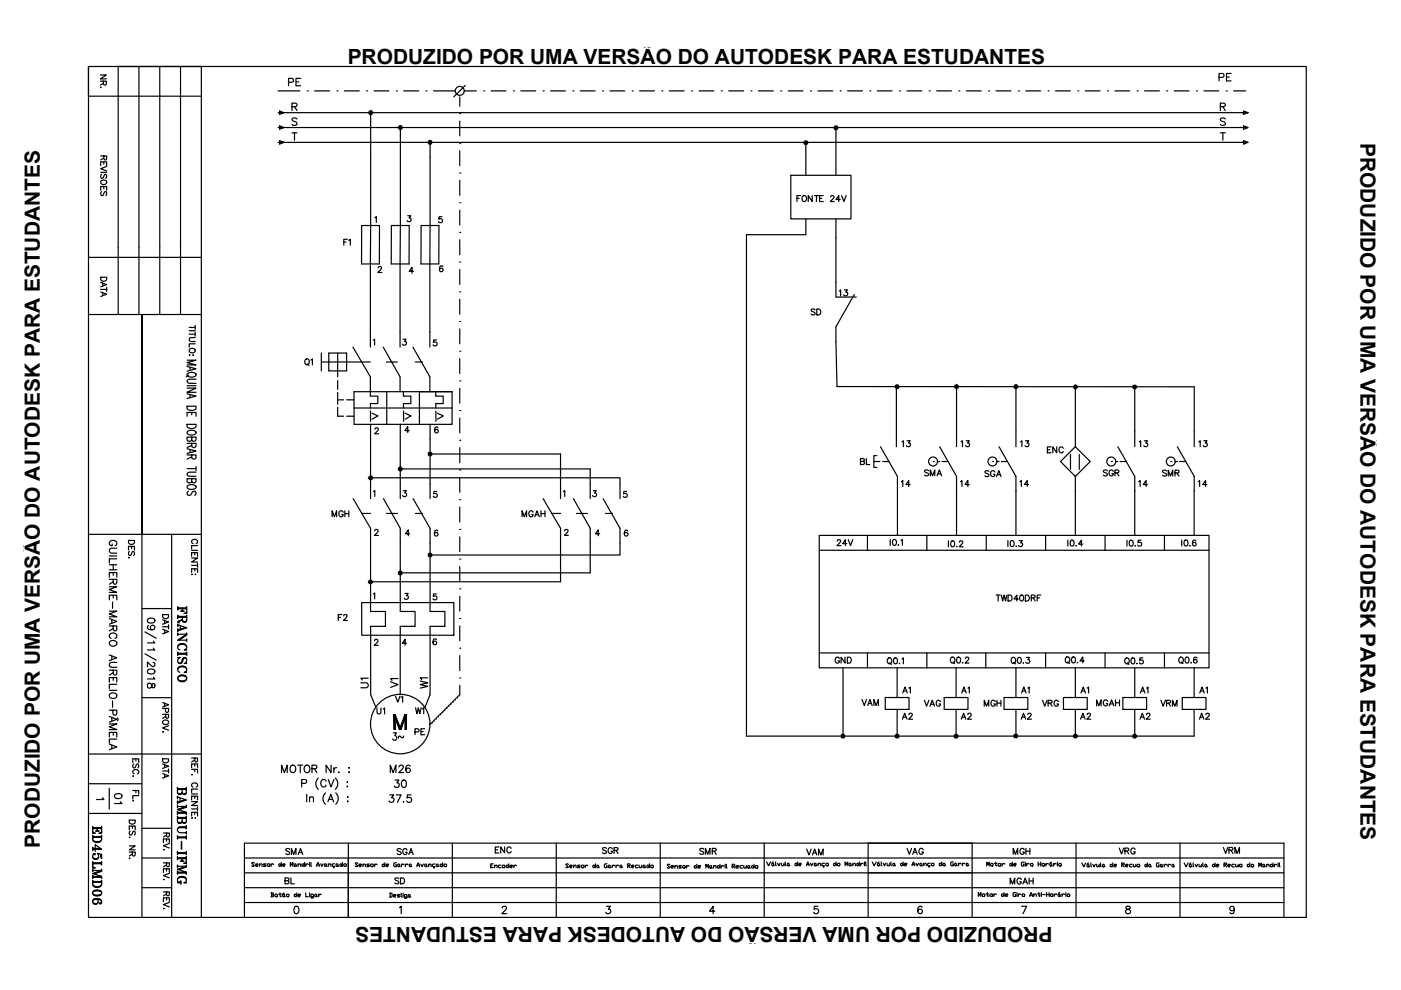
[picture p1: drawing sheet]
<svg xmlns="http://www.w3.org/2000/svg" width="297mm" height="210mm" viewBox="0 0 297 210" stroke-linecap="round" stroke-linejoin="round" font-family="sans-serif">
<!-- layer: 2 -->
<g fill="none" stroke="#000" stroke-width=".25">
<path d="M59 30.2h205.6M59 27h205.6M59 23.9h205.6M59.3 29.8l.9 .4-.9 .4zM59.3 26.7l.9 .3-.9 .4zM59.3 23.5l.9 .4-.9 .4zM78.6 23.9l-.1 49.7M84.9 27l-.1 46.6M91.2 30.2l-.1 43.4M167.7 37.2h12.7v9.2h-12.7zM170.9 30.2v7M177.2 27v10.2"/>
<path d="M263.7 29.8l.9 .4-.9 .4zM263.7 26.7l.9 .3-.9 .4zM263.7 23.5l.9 .4-.9 .4zM76.7 47.8h3.8l-.1 8.2h-3.7zM83 47.8h3.8l-.1 8.2h-3.8zM89.3 47.8h3.8l-.1 8.2h-3.7zM170.9 46.4v3.4h-12.6v106.3h94.9v-5.7M177.2 46.4v13.4M68.1 74.9v1.9h10.4M69.7 74.9h3.8v3.7h-3.8zM71.6 74.9v5M74.8 73.6l3.7 6.3v4.1h1.6v1.6h-1.6"/>
<path d="M81.3 73.6l3.5 6.3v3.1M81.9 76.8h2.3M87.5 73.6l3.6 6.3v3.1M88 76.8h1.3M89.3 76.8h.1M181.1 62.4l-3.9 6.9 .3 12.7h75.7v9.6M71.6 84.8h1.3M71.6 80.7v1.9M71.6 83.2v2.5M71.6 86.3v1.9h1.3M73.5 84.8h1.6M73.5 88.2h1.6"/>
<path d="M75.1 83h20.7v7h-20.7zM75.1 86.5h20.7M78.5 85.6v.9M78.5 87.1l.1 2.2M78.6 90v15.7M78.9 87.6l1.2 .6-1.2 .7M82 83v7M84.9 90v15.7M84.9 99.4h40.2v6.3M85.5 83v1h1.6v1.6h-1.6l.1 .9M85.6 87.1v2.2M85.9 87.6l1.2 .6-1.2 .7"/>
<path d="M91.2 90v15.7M91.2 96.3h27.6v9.4M92.4 83v1h1.6v1.6h-1.6v.9M92.4 87.1v2.2M92.7 87.6l1.3 .6-1.3 .7M95.8 83h-6.9v7M186.7 94.7l3.6 6.3v12.5M187.2 97.9h1.3M190.1 82v9.6M199.2 94.7l3.6 6.3M202.8 82v9.6M211.8 94.7l3.6 6.3"/>
<path d="M215.4 82v9.6M224.8 97.9l3.2-3.2 3.1 3.2-3.1 3.1zM227 96.3v3.2M228 82v12.7M228.8 96.4v3.1M237 94.7l3.6 6.3M240.6 82v9.6M249.6 94.7l3.6 6.3M74.9 105.7l3.7 6.3v17.6h3.1v3.2h-3.1v14.5l1.1 2.7M76.7 108.9h1.9M78.6 101.3h52.9v1.3M81.3 105.7l3.6 6.3v17.6h3.1v3.2h-3.1v14.4"/>
<path d="M81.9 108.9h2.4M87.6 105.7l3.6 6.3v17.6h3.1v3.2h-3.1v14.5l-1.1 2.7M88.1 108.9h1.3M89.4 108.9h.1M115.2 105.7l3.6 6.3v11.3h-40.2M117 108.9h1.8M121.6 105.7l3.5 6.3v9.5h-40.2M122.2 108.9h2.3M127.9 105.7l3.6 6.3v5.7h-40.3M128.4 108.9h1.3M129.7 108.9h.1M173.7 113.5h82.6v28.1h-82.6z"/>
<path d="M173.7 116.7h82.6M183.9 113.5v3.2M196.5 113.5v3.2M202.8 104.1v9.4M209.1 113.5v3.2M215.4 104.1v9.4M221.7 113.5v3.2M228 101v12.5M234.3 113.5v3.2M240.6 104.1v9.4M246.9 113.5v3.2M253.2 104.1v9.4"/>
<path d="M76.7 127.8h19.5v6.9h-19.5zM173.7 138.4h82.6M183.9 138.4v3.2M196.5 138.4v3.2M209 138.4v3.2M221.7 138.4v3.2M234.3 138.4v3.2M246.9 138.4v3.2M178.7 141.6v14.5M187.7 147.9h5v2.5h-5M190.2 141.6v6.3M190.2 150.4v5.7"/>
<path d="M200.2 147.9h5v2.5h-5M202.7 141.6v6.3M202.7 150.4v5.7M212.9 147.9h5v2.5h-5M215.4 141.6v6.3M215.4 150.4v5.7M225.5 147.9h5v2.5h-5M228 141.6v6.3M228 150.4v5.7M238.1 147.9h5v2.5h-5M240.6 141.6v6.3M240.6 150.4v5.7"/>
<path d="M250.7 147.9h5v2.5h-5M253.2 141.6v6.3M184.1 178.8h22M53.9 183l-.4-.1-.1 .1 .5 .6-.1 .1-.4-.1M54.2 183.4h.4l.1-.1-.1-.2-.4 .2v.3l.4 .1M55 183.4l.4-.3 .2 .6M55 183.1v.6M56.4 183.1h-.4l-.2 .2 .6 .3-.6 .1M56.6 183.3l.5-.2 .1 .5-.4 .1zM57.5 189.3h.4l.1 .2-.1 .2M57.5 183.1v.6M57.6 189.7h.3l.1 .3-.5 .1"/>
<path d="M57.6 189.3v.8M58 183.3l-.3-.2-.2 .3M64.8 189.3v.8h.6M65.6 189.3v.2M65.6 189.6v.5M66.5 190.1l-.6-.1 .2-.4 .4 .1v.6l-.2 .1-.4-.1M66.9 189.6l.2 .1-.1 .4-.3-.1zM67.1 183.7l.3-.8 .3 .8M67.1 183.4h.6M67.1 190l.2 .1M67.6 189.6v.5M68 183.1l.2 .6 .3-.6"/>
<path d="M68.1 189.7l-.3-.1-.2 .3M68.8 183.3l.1-.2 .3 .2-.1 .4-.3-.1zM69.2 183.6l.1 .1M69.6 183.4l.4-.3 .2 .6M69.6 183.1v.6M70.7 183.7l.1 .1-.1 .2M71 183.1l-.6 .2 .2 .4h.4M71.2 183.3l.2-.2 .3 .2-.2 .4-.3-.1zM71.7 183.6l.1 .1M72.2 183.1l.4 .3-.3 .3-.2-.1zM72.6 182.9v.8M72.9 183.3l.4-.2 .1 .5-.4 .1z"/>
<path d="M75.9 183.1l-.5-.2-.1 .2 .6 .5-.2 .1-.4-.1M76.1 183.5h.4l.2-.2-.2-.1-.4 .1v.3l.4 .1M76.9 183.5l.5-.3 .1 .5M76.9 183.2v.5M78.3 183.2l-.5 .1 .5 .3-.5 .1M78.7 183.2l.4 .1-.1 .4-.4-.1zM79.4 183.2v.5M79.9 183.3l-.2-.1-.3 .3M81 183.3l.3-.1 .3 .3-.4 .2zM86.3 190.2l-.6-.1 .2-.4 .4 .1v.5l-.1 .2-.5-.2M90 183.3l.3-.1 .2 .4-.3 .1zM90.5 183.6l.1 .1"/>
<path d="M90.9 183.5l.4-.3 .1 .5M90.9 183.2v.5M92 183.7l.1 .2-.1 .1M92.2 183.2l-.5 .1 .1 .4h.4M92.5 183.3l.3-.1 .1 .4-.3 .1zM92.9 183.6l.1 .1M93.3 183.3l.3-.1 .3 .3-.4 .2zM93.9 182.9v.8M94.1 183.3l.4-.1 .2 .4-.4 .1zM104 183.6h.3M104.6 183.2h-.6v.8h.6M104.9 183.7l.4-.3 .1 .6"/>
<path d="M104.9 183.4v.6M106.2 183.4l-.5 .2 .1 .4h.4M106.6 183.4l.4 .2-.1 .4-.4-.2zM107.3 183.6l.3-.2 .3 .3-.5 .3zM107.9 183.2v.8M108.1 183.7h.4l.2-.1-.2-.2-.4 .2 .2 .4h.2M109 183.4v.6M109.5 183.6l-.3-.2-.2 .3M120.5 183.3l-.1-.1-.4 .1 .5 .5-.1 .2-.4-.2M120.8 183.7h.4l.1-.1-.1-.2-.4 .2 .1 .4h.3M121.6 183.7l.4-.3 .1 .6M121.6 183.4v.6"/>
<path d="M123 183.4l-.6 .2 .6 .2-.6 .2M123.2 183.6l.5-.2 .1 .4-.4 .2zM124.1 183.4v.6M124.6 183.6l-.3-.2-.2 .3M125.7 183.6l.3-.2 .2 .3-.4 .3zM126.2 183.2v.8M126.6 183.4l.3 .2-.1 .4-.3-.2zM126.9 183.8l.2 .2M128.7 183.2l-.5 .1v.5l.5 .2v-.4h-.1M129.1 183.4l.3 .2-.2 .4-.2-.2zM129.4 183.8l.1 .2M129.8 183.4v.6"/>
<path d="M130.3 183.6l-.2-.2-.3 .3M130.6 183.4v.6M131.2 183.6l-.3-.2-.3 .3M131.4 183.6l.3-.2 .1 .4-.2 .2zM131.8 183.8l.2 .2M133.1 183.6h.4l.1-.3-.5-.1v.8M133.2 183.6l.4 .4M133.9 183.7h.4l.1-.1-.1-.2-.4 .2v.2l.4 .2M135.3 183.4l-.6 .2 .1 .4h.5M135.5 183.4l.2 .6 .4-.3M136.1 183.4v.6M136.5 183.4l.2 .2-.1 .4-.3-.2z"/>
<path d="M136.7 183.8l.2 .2M137.2 183.6l.2-.2 .3 .3-.4 .3zM137.7 183.2v.8M138 183.6l.4-.2 .1 .4-.4 .2zM142 183.4l-.1-.2-.4 .2 .5 .5-.1 .2-.4-.2M142.3 183.8h.4l.1-.1-.1-.2-.4 .2v.2l.4 .2M143.1 183.8l.4-.3 .1 .6M143.1 183.5v.6M144.5 183.5l-.6 .2 .6 .2-.6 .2M144.7 183.7l.4-.2 .2 .4-.4 .2zM145.5 183.5v.6M146.1 183.7l-.3-.2-.3 .3"/>
<path d="M147.2 183.7l.3-.2 .2 .3-.4 .3zM147.7 183.2v.9M148 183.8h.4l.2-.1-.2-.2-.4 .2 .1 .4h.3M149.6 184.1v-.9l.3 .6 .3-.6v.9M150.6 183.5l.3 .2-.2 .4-.2-.2zM150.9 183.9l.1 .2M151.3 183.8l.4-.3 .1 .6M151.3 183.5v.6M152.1 183.7l.3-.2 .3 .3-.5 .3zM152.7 183.2v.9M152.9 183.5v.6M153.7 183.5v.6"/>
<path d="M154 183.2v.7l.2 .2M155.2 183.7h.4l.2-.3-.6-.2v.9M155.4 183.7l.4 .4M156.1 183.8h.4l.1-.1-.1-.2-.4 .2v.2l.4 .2M157.4 183.5l-.5 .2 .1 .4h.4M157.7 183.5l.1 .6 .4-.3M158.2 183.5v.6M158.5 183.7l.3-.2 .1 .4-.2 .2zM158.9 183.9l.2 .2M159.5 183.5l.4 .3-.3 .3-.3-.2zM159.9 183.2v.9M160.2 183.7l.4-.2 .1 .4-.4 .2z"/>
<path d="M162.5 182.8l.4 .8 .5-.8M163.6 183.2l.2-.2 .2 .2-.1 .4-.3-.2zM164 182.8l-.3 .1M164 183.4l.2 .2M164.5 182.8v.6l.1 .2M164.9 183l.2 .6 .3-.6M165.7 183l.1 .6 .4-.3M166.2 183v.6M166.5 182.8v.6l.1 .2M166.9 183.2l.3-.2 .1 .4-.3 .2zM167.3 183.4l.2 .2M174.5 183.6l.2 .1-.2 .1"/>
<path d="M176.7 183.2l.3-.2 .3 .3-.4 .3zM177.3 182.8v.8M177.6 183.2l.4-.2 .1 .4-.4 .2zM179.2 183.6v-.8l.3 .5 .2-.5v.8M180 183.2l.1-.2 .3 .2-.1 .4-.3-.2zM180.4 183.4l.1 .2M180.8 183.3l.4-.3 .2 .6M180.8 183v.6M181.8 183l.4 .3-.3 .3-.3-.2zM182.2 182.8v.8M182.5 183v.6M183 183.2l-.3-.2-.2 .3"/>
<path d="M183.3 182.8v.1M183.3 183v.6M183.6 182.8v.6l.1 .2M184.1 185.1h22M184.9 182.8l.4 .8 .5-.8M186 183.2l.3-.2 .1 .4-.2 .2zM186.4 182.8l-.3 .1M186.4 183.4l.2 .2M186.8 182.8v.6l.2 .2M187.3 183l.2 .6 .3-.6M188.1 183l.1 .6 .4-.3M188.6 183v.6"/>
<path d="M188.9 182.8v.6l.1 .2M189.3 183.2l.3-.2 .1 .4-.3 .2zM199.1 183.2l.3-.2 .3 .3-.4 .3zM199.7 182.8v.8M199.9 183.2l.3-.2 .1 .4-.2 .2zM200.3 183.4l.2 .2M202.1 182.8l-.5 .1v.5l.5 .2v-.4h-.1M202.5 183l.3 .2-.1 .4-.3-.2zM202.8 183.4l.1 .2M203.2 183v.6M203.8 183.2l-.3-.2-.3 .3M204 183v.6"/>
<path d="M204.6 183.2l-.3-.2-.3 .3M205 183l.3 .2-.2 .4-.2-.2zM205.3 183.4l.1 .2M207.4 190.1v-.8l.3 .5 .3-.5v.8M208.2 189.7l.5-.2 .1 .4-.4 .2zM209.1 189.5h.5M209.2 183.6v-.8l.3 .5 .2-.5v.8M209.3 189.3v.6l.2 .2 .1-.2M209.9 189.7l.4-.2 .1 .4-.4 .2zM210 183.2l.4-.1 .2 .4-.4 .1zM210.7 189.5v.6M210.8 183.1h.6"/>
<path d="M211.1 182.8v.7l.2 .1 .1-.1M211.3 189.7l-.3-.2-.3 .3M211.7 183.2l.4-.1 .1 .4-.4 .1zM220.1 183.2h.6M220.7 182.8v.8M220.9 183.2l.4-.1 .2 .4-.4 .1zM221.1 189.7h.5M221.7 183.1v.5M221.9 189.7h.5M221.9 189.3v.8M222.3 183.2l-.3-.1-.3 .2M222.4 189.3v.8"/>
<path d="M222.7 183.1l.3 .1-.2 .4-.2-.1zM222.7 189.7l.4-.2 .2 .4-.5 .2zM222.9 182.8l-.3 .1M223 183.5l.1 .1M223.4 183.1v.5M223.5 189.5v.6M223.9 183.2l-.2-.1-.3 .2M224.1 189.7l-.3-.2-.3 .3M224.2 182.8v.1M224.2 183.1v.5M224.3 189.7l.3-.2 .2 .4-.3 .2zM224.6 183.1l.4 .1-.1 .4-.4-.1z"/>
<path d="M224.7 189.3l-.3 .1M224.8 189.9l.1 .2M225.2 189.5v.6M225.7 189.7l-.3-.2-.2 .3M226 189.3v.1M226 189.5v.6M226.3 189.7l.4-.2 .1 .4-.4 .2zM229.4 183l.4 .8 .4-.8M230.5 183.4l.2-.1 .2 .4-.3 .1zM230.8 183l-.3 .1M230.9 183.7l.1 .1M231.3 183l.1 .8"/>
<path d="M231.7 183.3l.3 .5 .2-.5M232.5 183.3l.1 .5 .5-.3M233.1 183.3v.5M233.3 183v.7l.2 .1M233.9 183.3l.2 .1-.1 .4-.3-.1zM234.1 183.7l.2 .1M242.7 183.4l.3-.1 .3 .2-.4 .3zM243.3 183v.8M243.6 183.4l.1-.1 .3 .1-.2 .4-.2-.1zM244 183.7l.1 .1M245.7 183l-.5 .1 .1 .7h.4v-.4h-.1M246 183.4l.3-.1 .1 .4-.2 .1z"/>
<path d="M246.4 183.7l.2 .1M246.8 183.3v.5M247.4 183.4l-.3-.1-.3 .2M247.7 183.3v.5M248.2 183.4l-.3-.1-.2 .2M248.5 183.4l.2-.1 .2 .4-.3 .1zM248.9 183.7l.1 .1M251.1 183l.4 .8 .4-.8M252.2 183.4l.2-.1 .2 .4-.3 .1zM252.5 183l-.3 .1M252.6 183.7l.1 .1M253 183v.7l.1 .1"/>
<path d="M253.4 183.3l.3 .5 .2-.5M254.2 183.3l.1 .5 .4-.3M254.7 183.3v.5M255 183v.7l.2 .1M255.6 183.3l.2 .1-.1 .4-.3-.1zM255.8 183.7l.2 .1M257.1 183.4l.2-.1 .3 .2-.4 .3zM257.6 183v.8M257.9 183.5h.4l.1-.1-.1-.1-.4 .1 .1 .4h.3M259.5 183.4h.4l.2-.3-.6-.1v.8M259.7 183.4l.4 .4M260.3 183.5h.4l.2-.1-.2-.1-.4 .1v.3l.4 .1"/>
<path d="M261.7 183.3l-.5 .1 .1 .4h.4M262 183.3l.1 .5 .4-.3M262.5 183.3v.5M262.8 183.4l.4-.1 .1 .4-.4 .1zM264.4 183.4l.3-.1 .3 .2-.4 .3zM265 183v.8M265.3 183.4l.4-.1 .1 .4-.4 .1zM266.9 183.8v-.8l.3 .5 .2-.5v.8M267.7 183.4l.2-.1 .2 .1-.1 .4-.3-.1zM268.1 183.7l.2 .1M268.5 183.5l.4-.2 .2 .5M268.5 183.3v.5"/>
<path d="M269.5 183.3l.4 .2-.3 .3-.2-.1zM269.9 183v.8M270.2 183.3v.5M270.7 183.4l-.3-.1-.2 .2M271 183v.1M271 183.3v.5M271.3 183v.7l.1 .1"/>
<circle cx="197.8" cy="97.8" r=".95"/>
<circle cx="210.4" cy="97.8" r=".95"/>
<circle cx="235.6" cy="97.8" r=".95"/>
<circle cx="248.2" cy="97.8" r=".95"/>
<circle cx="84.9" cy="153.5" r="6.3"/>
</g>
<!-- layer: KADER -->
<g fill="none" stroke="#000" stroke-width=".25">
<path d="M73.9 178.8v15.7v-12.6M95.9 178.8v15.7M117.9 178.8v15.7M140 178.8v15.7M162 178.8v15.7M184.1 178.8v15.7M206.1 178.8v15.7M228.1 178.8v15.7M250.2 178.8v15.7M51.8 191.4h220.4M51.8 188.2h220.4M51.8 185.1h220.4"/>
<path d="M51.8 181.9h220.4M51.8 194.5v-15.7h220.4v15.7"/>
</g>
<!-- layer: 2T -->
<g fill="none" stroke="#000" stroke-width=".25">
<path d="M61.9 22.6l.9-.1 .2-.2-.1-.3-1-.1v1.5M61.9 28.2h1.1M62.4 28.2v1.5M62.4 22.6l.6 .8M63 25.2a.59 .59 0 0 0-.6-.2 .59 .59 0 0 0-.5 .4l1.1 .7v.3l-.4 .2-.7-.2M258.7 22.6l.9-.1 .2-.3-.4-.3h-.7v1.5M258.7 28.2h1.1M259.3 28.2v1.5M259.3 22.6l.5 .8M259.8 25.2a.59 .59 0 0 0-.6-.2 .59 .59 0 0 0-.5 .4l1.1 .7v.3l-.4 .2-.7-.2M79.5 46.2l.3-.3v1.3M80.2 56.8l.1-.2 .4-.1 .2 .4-.8 .9h.8"/>
<path d="M86.4 45.7h.7l-.4 .5a.42 .42 0 0 1 .4 .7 .42 .42 0 0 1-.8-.1M87.7 57.5h-.9l.6-.8v1.2M93.7 46h-.6l-.1 .5a.44 .44 0 0 1 .7 0 .44 .44 0 0 1-.1 .6 .44 .44 0 0 1-.6-.1M93.9 56.5l-.1-.1a.62 .62 0 0 0-.7 .5 .62 .62 0 0 0 .4 .7 .39 .39 0 0 0 .4-.3 .39 .39 0 0 0-.3-.5 .39 .39 0 0 0-.4 .4M169 42.1h.4M169.7 41.5h-.7v1.2M170.3 41.5a.59 .59 0 0 1 .7 .6 .59 .59 0 0 1-.7 .6l-.3-.5zM172.2 41.5v1.2l-.8-1.2v1.2M172.7 41.5h.8M173.1 41.5v1.2M173.8 42.1h.4M174.5 41.5h-.7v1.2h.7"/>
<path d="M176.1 41.8l.2-.3h.4l.1 .2-.2 .4-.6 .6h.9M178.1 42.3h-.9l.6-.8v1.2M178.4 41.5l.5 1.2 .5-1.2M79.1 72.1l.3-.2v1.3M85.5 71.9h.6l-.3 .5a.42 .42 0 0 1 .3 .7 .42 .42 0 0 1-.8-.1M92.6 72.1h-.6l-.1 .5a.44 .44 0 0 1 .7 0 .44 .44 0 0 1-.1 .7 .44 .44 0 0 1-.7-.2M79.5 91l.2-.3h.3l.2 .3-.2 .4-.6 .6h.9M86.7 91.3h-.9l.7-.8v1.2M92.9 90.7l-.1-.1a.62 .62 0 0 0-.7 .4 .62 .62 0 0 0 .4 .8 .39 .39 0 0 0 .4-.4 .39 .39 0 0 0-.3-.4 .39 .39 0 0 0-.5 .4M79.2 104.2l.3-.2v1.3M79.4 112.6l.3-.3h.2l.3 .2-.2 .4-.6 .6h.8M85.5 104h.7l-.4 .5a.42 .42 0 0 1 .3 .7 .42 .42 0 0 1-.7-.1"/>
<path d="M86.9 113.2h-.9l.6-.9v1.3M92.6 104.2h-.6l-.1 .5a.44 .44 0 0 1 .7 0 .44 .44 0 0 1-.1 .7 .44 .44 0 0 1-.6-.2M92.8 112.6v-.1a.62 .62 0 0 0-.8 .4 .62 .62 0 0 0 .5 .8 .39 .39 0 0 0 .4-.4 .39 .39 0 0 0-.4-.4 .39 .39 0 0 0-.4 .4M119.4 104.2l.3-.2v1.3M119.7 112.6l.3-.3h.2l.2 .2-.1 .4-.6 .6h.8M125.8 104h.6l-.3 .5a.42 .42 0 0 1 .3 .7 .42 .42 0 0 1-.8-.1M127.1 113.2h-.9l.6-.9v1.3M133.1 112.6l-.1-.1a.62 .62 0 0 0-.7 .4 .62 .62 0 0 0 .4 .8 .39 .39 0 0 0 .4-.4 .39 .39 0 0 0-.3-.4 .39 .39 0 0 0-.4 .4M188.7 114.4v1.2M189.4 114.4a.62 .62 0 0 1 .7 .5 .62 .62 0 0 1-.4 .7h-.1a.8 .8 0 0 1-.2-1.2zM190.5 115.5v.1M191 114.6l.3-.2v1.2"/>
<path d="M201.1 114.7v1.2M201.7 114.7a.62 .62 0 0 1 .8 .5 .62 .62 0 0 1-.5 .7l-.4-.2v-.5zM202.8 115.8l.1 .1M203.4 115l.1-.3h.4l.2 .3-.7 .9h.8M213.7 114.6v1.3M214.4 114.7l.1-.1a.65 .65 0 0 1 .5 .6 .65 .65 0 0 1-.5 .7 .8 .8 0 0 1-.1-1.2zM215.4 115.8h.1M216.1 114.6h.7l-.4 .5a.42 .42 0 0 1 .3 .7 .42 .42 0 0 1-.7-.2M226.4 114.5v1.3M227.1 114.6l.2-.1a.65 .65 0 0 1 .4 .7 .65 .65 0 0 1-.4 .6 .8 .8 0 0 1-.2-1.2zM228.2 115.7h.1M229.6 115.4h-.9l.6-.9v1.3"/>
<path d="M238.9 114.5v1.3M239.6 114.6l.2-.1a.65 .65 0 0 1 .5 .7 .65 .65 0 0 1-.5 .6l-.2-.1-.2-.4zM240.7 115.7h.1M241.9 114.5h-.6v.6a.45 .45 0 0 1 .7 0 .45 .45 0 0 1-.1 .6 .45 .45 0 0 1-.7-.1M250.5 114.5v1.3M251.2 114.6l.2-.1a.65 .65 0 0 1 .5 .6 .65 .65 0 0 1-.5 .7 .8 .8 0 0 1-.2-1.2zM252.3 115.6v.1M253.6 114.7l-.1-.1a.62 .62 0 0 0-.8 .4 .62 .62 0 0 0 .5 .8 .39 .39 0 0 0 .4-.4 .39 .39 0 0 0-.4-.4 .39 .39 0 0 0-.4 .3M79.1 126l.3-.3v1.3M79.4 135.9l.1-.3h.4l.2 .3-.7 .9h.8M85.9 125.8h.6l-.3 .5a.42 .42 0 0 1 .3 .7 .42 .42 0 0 1-.8-.2M86.2 136.4h-.9l.6-.8v1.2"/>
<path d="M92.5 125.9h-.6v.6a.45 .45 0 0 1 .6-.1 .45 .45 0 0 1 0 .7 .45 .45 0 0 1-.7-.2M92.5 135.6v-.1a.62 .62 0 0 0-.8 .5 .62 .62 0 0 0 .5 .7 .39 .39 0 0 0 .4-.3 .39 .39 0 0 0-.4-.5 .39 .39 0 0 0-.4 .4M188.2 139.7l.2-.2a.59 .59 0 0 1 .7 .6 .59 .59 0 0 1-.7 .6l-.3-.4zM189.6 139.5h.2a.65 .65 0 0 1 .5 .6 .65 .65 0 0 1-.5 .6 .8 .8 0 0 1-.2-1.2zM191.2 139.7l.3-.2v1.2M201.7 139.4a.59 .59 0 0 1 .8 .6 .59 .59 0 0 1-.8 .5l-.2-.4zM203 139.4l.2-.1a.65 .65 0 0 1 .5 .7 .65 .65 0 0 1-.5 .6l-.2-.1-.2-.5zM204.7 139.6l.2-.3 .4 .1 .1 .2-.2 .4-.6 .6h.9M211.2 126.2h.8M211.6 126.2v1.2M212.3 126.2l.3 1.2 .3-1.2 .3 1.2 .3-1.2M213.7 126.2h.5a.68 .68 0 0 1 .4 .6 .68 .68 0 0 1-.4 .6h-.5z"/>
<path d="M214.5 139.6l.1-.2a.59 .59 0 0 1 .8 .6 .59 .59 0 0 1-.8 .6l-.2-.4zM215.9 139.4h.2a.65 .65 0 0 1 .4 .6 .65 .65 0 0 1-.4 .6 .8 .8 0 0 1-.2-1.2zM215.9 127h-.9l.6-.8v1.2M216.4 126.2a.62 .62 0 0 1 .7 .5 .62 .62 0 0 1-.4 .7l-.5-.2v-.5zM217.4 126.2h.4a.67 .67 0 0 1 .4 .6 .67 .67 0 0 1-.4 .6h-.4zM217.6 139.4h.7l-.4 .5a.42 .42 0 0 1 .3 .6 .42 .42 0 0 1-.7-.1M218.6 126.8l.8-.1v-.4l-.8-.1v1.2M219.1 126.8l.4 .6M219.9 126.8h.5M220.7 126.2h-.8v1.2M226 139.5l.1-.1a.59 .59 0 0 1 .7 .5 .59 .59 0 0 1-.7 .6l-.2-.4zM227.4 139.4l.1-.1a.65 .65 0 0 1 .5 .6 .65 .65 0 0 1-.5 .6 .8 .8 0 0 1-.1-1.1z"/>
<path d="M238.6 139.7l.1-.1a.59 .59 0 0 1 .7 .5 .59 .59 0 0 1-.7 .6l-.2-.4zM240 139.6l.1-.1a.65 .65 0 0 1 .5 .6 .65 .65 0 0 1-.5 .7l-.1-.1-.2-.5zM242.3 139.5h-.6l-.1 .5a.44 .44 0 0 1 .7 0 .44 .44 0 0 1-.1 .7 .44 .44 0 0 1-.6-.2M250 139.5l.2-.1a.59 .59 0 0 1 .7 .6 .59 .59 0 0 1-.7 .5l-.3-.4zM251.4 139.4a.62 .62 0 0 1 .8 .4 .62 .62 0 0 1-.5 .8h-.1a.8 .8 0 0 1-.2-1.2zM253.8 139.5l-.1-.1a.62 .62 0 0 0-.7 .4 .62 .62 0 0 0 .4 .8 .39 .39 0 0 0 .4-.4 .39 .39 0 0 0-.3-.4 .39 .39 0 0 0-.4 .4M188.7 140.5l.3 .4M190.7 140.6l.1 .1M202 140.3l.4 .4M204.1 140.5h.1M214.9 140.4l.4 .4M217 140.5v.1"/>
<path d="M226.4 140.3l.4 .4M228.4 140.4l.1 .1M229.9 140.1h-.9l.6-.8v1.2M239 140.5l.4 .4M241 140.6l.1 .1M250.5 140.3l.3 .4M252.5 140.5h.1M59.7 163.8v-1.6l.6 1.6 .6-1.6v1.6M61.6 162.5a.58 .58 0 0 1 .7-.2 .58 .58 0 0 1 .4 .5v.4a.6 .6 0 0 1-.6 .6 .6 .6 0 0 1-.6-.6zM63.1 162.2h1.1M63.7 162.2v1.6M64 166.1l.9-.1 .1-.2-.1-.4-.9-.1v1.5"/>
<path d="M64.6 162.5a.72 .72 0 0 1 1.1 .1 .72 .72 0 0 1-.2 1 .58 .58 0 0 1-.6 .2 .58 .58 0 0 1-.4-.6zM65 168.4v1.6M65.6 169.2l.4-.3 .4 .1 .1 1M65.6 168.9v1.1M66.1 163l.9-.1 .2-.2-.1-.3-1-.2v1.6M66.7 163l.5 .8M67.5 165a1.62 1.62 0 0 0 0 2.4M69 168.1a1.61 1.61 0 0 0 0 2.4M69.1 165.7a.58 .58 0 0 0-.6-.4 .58 .58 0 0 0-.5 .6v.3a.58 .58 0 0 0 .5 .7 .58 .58 0 0 0 .6-.4M69.5 170l.6-1.6 .6 1.6M69.6 165.3l.6 1.5 .6-1.5M69.8 169.5h.7"/>
<path d="M70.2 162.2v1.6l-1.1-1.6v1.6M70.8 162.8v1M71.1 165a1.6 1.6 0 0 1 0 2.4M71.2 168.1a1.61 1.61 0 0 1 0 2.4M71.4 162.8a.52 .52 0 0 0-.6 .4M71.8 163.7v.1l.1-.1M73.6 165.9h.1zM73.6 166.8h.1zM73.7 169h.1zM73.7 169.9h.1zM73.9 162.8h.2zM74 163.7v.1z"/>
<path d="M62.5 192.2a.52 .52 0 0 1 .8 .2l.1 .4a.67 .67 0 0 1-.6 .9 .98 .98 0 0 1-.3-1.5zM84.7 192.4l.4-.2v1.5M106.5 192.5l.3-.3h.4l.2 .2-.3 .6-.7 .7h1M128.6 192.2h.8l-.4 .5a.52 .52 0 0 1 .4 .9 .52 .52 0 0 1-1-.2M151.6 193.2h-1.2l.8-1v1.5M173.4 192.2h-.7l-.1 .6a.56 .56 0 0 1 .8 0 .56 .56 0 0 1-.1 .8 .56 .56 0 0 1-.8-.2M195.5 192.4l-.1-.2a.52 .52 0 0 0-.7 .2 .91 .91 0 0 0 .3 1.3 .49 .49 0 0 0 .6-.4 .49 .49 0 0 0-.5-.6 .49 .49 0 0 0-.5 .5M216.6 192.2h1.1l-.8 1.5M238.8 192.2v.5l.4 .1a.45 .45 0 0 1 .5 .4 .45 .45 0 0 1-.4 .5l-.5-.1-.2-.2a.78 .78 0 0 1 .9-.7l.1-.3a.59 .59 0 0 0-.8-.2zM261.7 192.7a.49 .49 0 0 1-.7 .4 .49 .49 0 0 1-.2-.8 .49 .49 0 0 1 .8 .1l.1 .3a.74 .74 0 0 1-.6 1l-.3-.2"/>
</g>
<!-- layer: 2 -->
<g fill="#000" stroke="#000" stroke-width=".21">
<path d="M78.3 23.8l.3 .1zM78.3 23.9h.3zM78.3 24l.3-.1z"/>
<path d="M78.3 24.1l.3-.2zM78.6 23.9l-.2 .3zM78.6 23.9l-.1 .3z"/>
<path d="M78.4 23.6l.2 .3zM78.4 23.6l.2 .3zM78.3 23.7l.3 .2z"/>
<path d="M78.6 23.9l.1 .3zM78.6 23.9l.1 .3zM78.6 23.9l.2 .3z"/>
<path d="M78.7 23.6l-.1 .3zM78.6 23.6v.3zM78.5 23.6l.1 .3z"/>
<path d="M78.6 23.9l.2 .2zM78.6 23.9l.3 .1z"/>
<path d="M78.6 23.9l.3-.1zM78.6 23.9l.2-.2zM78.8 23.6l-.2 .3z"/>
<path d="M84.6 26.9l.3 .1zM84.6 27h.3zM84.6 27.1l.3-.1z"/>
<path d="M84.6 27.2l.3-.2zM84.9 27l-.2 .3zM84.9 27v.4z"/>
<path d="M84.7 26.8l.2 .2zM84.6 26.8l.3 .2zM84.6 26.8v.1l.3 .1z"/>
<path d="M84.9 27v.4zM84.9 27l.2 .3zM84.9 27l.2 .2z"/>
<path d="M85 26.7l-.1 .3zM84.9 26.7v.3zM84.8 26.7l.1 .3v-.3z"/>
<path d="M84.9 27l.3 .1zM84.9 27l.3 .1z"/>
<path d="M84.9 27l.3-.1zM84.9 27l.2-.2zM85.1 26.8l-.2 .2z"/>
<path d="M90.9 30.1l.3 .1zM90.9 30.2h.3zM90.9 30.3l.3-.1z"/>
<path d="M90.9 30.4l.3-.2zM91.2 30.2l-.2 .2zM91.2 30.2l-.1 .3z"/>
<path d="M91 29.9l.2 .3zM91 29.9l.2 .3zM90.9 30l.3 .2z"/>
<path d="M91.2 30.2l.1 .3zM91.2 30.2l.1 .3zM91.2 30.2l.2 .2z"/>
<path d="M91.3 29.9l-.1 .3zM91.2 29.9v.3zM91.1 29.9l.1 .3z"/>
<path d="M91.2 30.2l.2 .2zM91.2 30.2l.3 .1z"/>
<path d="M91.2 30.2l.3-.1zM91.2 30.2l.3-.1zM91.4 29.9l-.2 .3z"/>
<path d="M170.5 30.2l.4 .1zM170.5 30.3h.4zM170.5 30.4h.1l.3-.1z"/>
<path d="M170.6 30.4l.3-.1zM170.9 30.3l-.1 .3-.1-.1zM170.9 30.3l-.1 .3z"/>
<path d="M170.7 30l.2 .3zM170.7 30l.2 .3zM170.6 30.1l.3 .2z"/>
<path d="M170.9 30.3v.3zM170.9 30.3v.3zM170.9 30.3l.2 .1z"/>
<path d="M170.9 30v.3zM170.9 30v.3zM170.8 30l.1 .3z"/>
<path d="M170.9 30.3l.2 .1zM170.9 30.3l.3 .1z"/>
<path d="M170.9 30.3l.3-.1zM170.9 30.3l.3-.1zM171 30l-.1 .3z"/>
<path d="M176.9 27l.3 .1zM176.9 27.1h.3zM176.9 27.2l.1 .1 .2-.2z"/>
<path d="M177 27.3l.2-.2zM177.2 27.1l-.2 .2zM177.2 27.1v.3z"/>
<path d="M177 26.8l.2 .3zM177 26.8l.2 .3zM177 26.9l.2 .2z"/>
<path d="M177.2 27.1v.3zM177.2 27.1l.2 .2zM177.2 27.1l.3 .2z"/>
<path d="M177.3 26.8l-.1 .3zM177.2 26.8v.3zM177.1 26.8l.1 .3z"/>
<path d="M177.2 27.1l.3 .2zM177.2 27.1h.3z"/>
<path d="M177.2 27.1h.3zM177.2 27.1l.3-.2zM177.4 26.8l-.2 .3z"/>
<path d="M84.6 99.3l.3 .1zM84.5 99.4h.4zM84.6 99.5l.3-.1z"/>
<path d="M84.6 99.6l.3-.2zM84.9 99.4l-.1 .3zM84.9 99.4l-.1 .3z"/>
<path d="M84.7 99.2l.2 .2zM84.7 99.2l.2 .2zM84.6 99.3l.3 .1z"/>
<path d="M84.9 99.4l.1 .3zM84.9 99.4l.2 .3h-.1zM84.9 99.4l.2 .2z"/>
<path d="M85 99.1l-.1 .3zM84.9 99.1v.3zM84.8 99.1l.1 .3z"/>
<path d="M84.9 99.4l.2 .2zM84.9 99.4h.3z"/>
<path d="M84.9 99.4h.3zM84.9 99.4l.2-.1zM85.1 99.2l-.2 .2z"/>
<path d="M90.9 96.2l.3 .1zM90.9 96.3h.3zM90.9 96.4l.3-.1z"/>
<path d="M90.9 96.4l.3-.1zM91.2 96.3l-.2 .2zM91.2 96.3v.3z"/>
<path d="M91 96l.2 .3zM91 96l.2 .3zM90.9 96.1v.1l.3 .1z"/>
<path d="M91.2 96.3v.3zM91.2 96.3l.2 .2zM91.2 96.3l.2 .2z"/>
<path d="M91.3 96l-.1 .3zM91.2 95.9v.4zM91.1 96l.1 .3z"/>
<path d="M91.2 96.3l.3 .1zM91.2 96.3l.3 .1z"/>
<path d="M91.2 96.3l.3-.1zM91.2 96.3l.2-.2zM91.4 96l-.2 .3z"/>
<path d="M189.9 81.9l.3 .1zM189.9 82h.3zM189.9 82.1l.3-.1z"/>
<path d="M189.9 82.2l.3-.2zM190.2 82l-.2 .2zM190.2 82v.3z"/>
<path d="M190 81.7l.2 .3zM190 81.7l.2 .3zM189.9 81.8l.3 .2z"/>
<path d="M190.2 82v.3zM190.2 82l.1 .3zM190.2 82l.3 .2z"/>
<path d="M190.3 81.7l-.1 .3zM190.2 81.7v.3zM190.1 81.7l.1 .3z"/>
<path d="M190.2 82l.3 .2zM190.2 82h.3z"/>
<path d="M190.2 82h.3zM190.2 82l.3-.1zM190.4 81.7l-.2 .3z"/>
<path d="M202.5 81.9l.3 .1zM202.5 82h.3zM202.5 82.1l.3-.1z"/>
<path d="M202.5 82.1l.3-.1zM202.8 82l-.2 .2zM202.8 82v.3z"/>
<path d="M202.6 81.7l.2 .3zM202.6 81.7l.2 .3zM202.5 81.8l.3 .2z"/>
<path d="M202.8 82v.3zM202.8 82l.1 .3zM202.8 82l.2 .1z"/>
<path d="M202.9 81.7l-.1 .3zM202.8 81.7v.3zM202.7 81.7l.1 .3z"/>
<path d="M202.8 82l.2 .1zM202.8 82h.3z"/>
<path d="M202.8 82h.3zM202.8 82l.2-.2zM203 81.7l-.2 .3z"/>
<path d="M215.1 81.9v.1h.3zM215.1 82h.3zM215.1 82.1l.3-.1z"/>
<path d="M215.1 82.1l.3-.1zM215.4 82l-.1 .3zM215.4 82l-.1 .3z"/>
<path d="M215.2 81.7l.2 .3zM215.1 81.8l.3 .2zM215.1 81.8l.3 .2z"/>
<path d="M215.4 82l.1 .3zM215.4 82l.2 .2zM215.4 82l.2 .2z"/>
<path d="M215.5 81.7l-.1 .3 .2-.3zM215.4 81.7v.3zM215.3 81.7l.1 .3z"/>
<path d="M215.4 82l.2 .1zM215.4 82h.3z"/>
<path d="M215.4 82h.3zM215.4 82l.2-.2zM215.6 81.7l-.2 .3z"/>
<path d="M227.7 81.9l.3 .1zM227.7 82h.3zM227.7 82.1l.1 .1 .2-.2z"/>
<path d="M227.8 82.2l.2-.2zM228 82l-.2 .3zM228 82v.3z"/>
<path d="M227.8 81.8l.2 .2zM227.8 81.8l.2 .2zM227.8 81.9l.2 .1z"/>
<path d="M228 82v.3zM228 82l.1 .3zM228 82l.3 .2z"/>
<path d="M228.1 81.7l-.1 .3zM228 81.7v.3zM227.9 81.7l.1 .3v-.3z"/>
<path d="M228 82l.3 .2zM228 82l.3 .1z"/>
<path d="M228 82l.3-.1zM228 82l.3-.1zM228.2 81.8l-.2 .2z"/>
<path d="M240.3 81.9l.3 .1zM240.3 82h.3zM240.3 82.1l.3-.1z"/>
<path d="M240.3 82.2l.3-.2zM240.6 82l-.1 .3zM240.6 82l-.1 .3z"/>
<path d="M240.4 81.8l.2 .2zM240.4 81.8l.2 .2zM240.3 81.9l.3 .1z"/>
<path d="M240.6 82l.1 .3zM240.6 82l.1 .3zM240.6 82l.2 .2z"/>
<path d="M240.7 81.7l-.1 .3zM240.6 81.7v.3zM240.5 81.7l.1 .3z"/>
<path d="M240.6 82l.3 .1zM240.6 82l.3 .1z"/>
<path d="M240.6 82l.3-.1zM240.6 82l.3-.1zM240.8 81.8l-.2 .2z"/>
<path d="M78.3 101.2l.3 .1zM78.3 101.3h.3zM78.3 101.4l.3-.1z"/>
<path d="M78.3 101.5l.3-.2zM78.6 101.3l-.2 .3zM78.6 101.3v.3z"/>
<path d="M78.4 101.1l.2 .2zM78.4 101.1l.2 .2zM78.3 101.1l.3 .2z"/>
<path d="M78.6 101.3v.3zM78.6 101.3l.2 .3zM78.6 101.3l.2 .2z"/>
<path d="M78.7 101l-.1 .3zM78.6 101v.3zM78.5 101l.1 .3z"/>
<path d="M78.6 101.3l.2 .2zM78.6 101.3h.3z"/>
<path d="M78.6 101.3h.3zM78.6 101.3l.2-.2zM78.8 101.1l-.2 .2z"/>
<path d="M90.9 117.6l.3 .1zM90.9 117.7h.3zM90.9 117.8v.1l.3-.2z"/>
<path d="M90.9 117.9l.3-.2zM91.2 117.7l-.2 .2zM91.2 117.7v.3z"/>
<path d="M91 117.4l.2 .3zM91 117.4l.2 .3zM90.9 117.5l.3 .2z"/>
<path d="M91.2 117.7v.3zM91.2 117.7l.2 .2zM91.2 117.7l.2 .2z"/>
<path d="M91.3 117.4l-.1 .3zM91.2 117.4v.3zM91.1 117.4l.1 .3z"/>
<path d="M91.2 117.7l.2 .2zM91.2 117.7h.3z"/>
<path d="M91.2 117.7h.3zM91.2 117.7l.3-.1zM91.4 117.4l-.2 .3z"/>
<path d="M78.3 123.3l.3 .1zM78.2 123.4h.4zM78.3 123.5l.3-.1z"/>
<path d="M78.3 123.6l.3-.2zM78.6 123.4l-.2 .2zM78.6 123.4v.3z"/>
<path d="M78.4 123.1l.2 .3zM78.4 123.1l.2 .3zM78.3 123.2l.3 .2z"/>
<path d="M78.6 123.4v.3zM78.6 123.4l.1 .2zM78.6 123.4l.1 .2z"/>
<path d="M78.7 123.1l-.1 .3zM78.6 123.1v.3zM78.5 123.1l.1 .3z"/>
<path d="M78.6 123.4l.2 .2zM78.6 123.4h.3z"/>
<path d="M78.6 123.4h.3zM78.6 123.4l.3-.1zM78.7 123.1l-.1 .3z"/>
<path d="M84.6 121.4l-.1 .1h.4zM84.5 121.5h.4zM84.6 121.6l.3-.1z"/>
<path d="M84.6 121.7l.3-.2zM84.9 121.5l-.1 .3zM84.9 121.5l-.1 .3z"/>
<path d="M84.7 121.2l.2 .3zM84.7 121.2l.2 .3zM84.6 121.3l.3 .2z"/>
<path d="M84.9 121.5v.3zM84.9 121.5l.1 .2zM84.9 121.5l.1 .2z"/>
<path d="M84.9 121.2v.3zM84.9 121.2v.3zM84.8 121.2l.1 .3z"/>
<path d="M84.9 121.5l.2 .2zM84.9 121.5h.3z"/>
<path d="M84.9 121.5h.3zM84.9 121.5l.2-.2zM85 121.2l-.1 .3z"/>
<path d="M83.5 151.6l.3 3h-.3zM83.5 151.6l.3 3v-3.1z"/>
<path d="M83.5 151.6l.3-.1 1.2 3.2zM83.5 151.6l1.2 3.1h.3z"/>
<path d="M85.9 151.5l-.9 3.2h-.3zM85.9 151.5l-.9 3.2 1.2-3.2z"/>
<path d="M85.9 151.5h.3v3.1zM85.9 151.5v3.1h.3z"/>
<path d="M178.4 156l.3 .1zM178.4 156.1h.3zM178.4 156.2l.3-.1z"/>
<path d="M178.5 156.3l.2-.2zM178.7 156.1l-.2 .2zM178.7 156.1v.3z"/>
<path d="M178.5 155.8l.2 .3zM178.5 155.8l.2 .3zM178.5 155.9l.2 .2z"/>
<path d="M178.7 156.1v.3zM178.7 156.1l.2 .2zM178.7 156.1l.2 .2z"/>
<path d="M178.8 155.8l-.1 .3zM178.7 155.8v.3zM178.6 155.8l.1 .3z"/>
<path d="M178.7 156.1l.3 .2v-.1zM178.7 156.1l.3 .1z"/>
<path d="M178.7 156.1l.3-.1zM178.7 156.1l.3-.1zM178.9 155.8l-.2 .3z"/>
<path d="M189.9 156l.3 .1zM189.9 156.1h.3zM189.9 156.2l.3-.1z"/>
<path d="M189.9 156.3l.3-.2zM190.2 156.1l-.2 .2zM190.2 156.1l-.1 .3z"/>
<path d="M190 155.8l.2 .3zM190 155.8l.2 .3zM189.9 155.9l.3 .2z"/>
<path d="M190.2 156.1l.1 .3zM190.2 156.1l.2 .2zM190.2 156.1l.2 .2z"/>
<path d="M190.3 155.8l-.1 .3zM190.2 155.8v.3zM190.1 155.8l.1 .3z"/>
<path d="M190.2 156.1l.3 .1zM190.2 156.1l.3 .1z"/>
<path d="M190.2 156.1l.3-.1zM190.2 156.1l.3-.2zM190.4 155.8l-.2 .3z"/>
<path d="M202.4 156l.3 .1zM202.4 156.1h.3zM202.4 156.2l.3-.1z"/>
<path d="M202.5 156.3l.2-.2zM202.7 156.1l-.1 .3zM202.7 156.1l-.1 .3z"/>
<path d="M202.5 155.8l.2 .3zM202.5 155.8l.2 .3zM202.5 155.9l.2 .2z"/>
<path d="M202.7 156.1l.1 .3zM202.7 156.1l.1 .3zM202.7 156.1l.3 .2z"/>
<path d="M202.8 155.8l-.1 .3zM202.7 155.8v.3zM202.6 155.8l.1 .3z"/>
<path d="M202.7 156.1l.3 .2zM202.7 156.1l.3 .1z"/>
<path d="M202.7 156.1l.3-.1zM202.7 156.1l.3-.2zM202.9 155.8l-.2 .3z"/>
<path d="M215.1 156l.3 .1zM215 156.1h.4zM215.1 156.2l.3-.1z"/>
<path d="M215.1 156.2l.3-.1zM215.4 156.1l-.1 .3zM215.4 156.1l-.1 .3z"/>
<path d="M215.2 155.8l.2 .3zM215.2 155.8l.2 .3zM215.1 155.9l.3 .2z"/>
<path d="M215.4 156.1l.1 .3zM215.4 156.1l.1 .2zM215.4 156.1l.1 .2z"/>
<path d="M215.5 155.8l-.1 .3zM215.4 155.7v.4zM215.3 155.8l.1 .3z"/>
<path d="M215.4 156.1l.3 .1zM215.4 156.1l.3 .1z"/>
<path d="M215.4 156.1l.3-.1zM215.4 156.1l.3-.1zM215.5 155.8l-.1 .3z"/>
<path d="M227.7 156l.3 .1zM227.7 156.1h.3zM227.7 156.2l.3-.1z"/>
<path d="M227.7 156.3l.3-.2zM228 156.1l-.2 .2zM228 156.1v.3z"/>
<path d="M227.8 155.8l.2 .3zM227.7 155.9l.3 .2zM227.7 155.9l.3 .2z"/>
<path d="M228 156.1v.3zM228 156.1l.2 .2zM228 156.1l.2 .2z"/>
<path d="M228.1 155.8l-.1 .3zM228 155.8v.3zM227.9 155.8l.1 .3z"/>
<path d="M228 156.1l.3 .2zM228 156.1h.3z"/>
<path d="M228 156.1h.3zM228 156.1l.3-.1zM228.2 155.8l-.2 .3z"/>
<path d="M240.3 156l.3 .1zM240.3 156.1h.3zM240.3 156.2l.3-.1z"/>
<path d="M240.3 156.3l.3-.2zM240.6 156.1l-.2 .2zM240.6 156.1v.3z"/>
<path d="M240.4 155.8l.2 .3zM240.3 155.9l.3 .2zM240.3 155.9l.3 .2z"/>
<path d="M240.6 156.1v.3zM240.6 156.1l.2 .2zM240.6 156.1l.2 .2z"/>
<path d="M240.7 155.8l-.1 .3zM240.6 155.8v.3zM240.5 155.8l.1 .3z"/>
<path d="M240.6 156.1l.2 .2 .1-.1zM240.6 156.1l.3 .1z"/>
<path d="M240.6 156.1l.3-.1zM240.6 156.1l.3-.1zM240.8 155.8l-.2 .3z"/>
</g>
<!-- layer: 7 -->
<g fill="none" stroke="#000" stroke-width=".25">
<path d="M66.7 19.3h3.2M71.4 19.3h.1M73 19.3h3.2M77.7 19.3h.1M79.3 19.3h3.2M84 19.3h.1M85.6 19.3h3.2M90.3 19.3h.1M91.9 19.3h4.6M98.4 19.3h2.6M102.6 19.3h.1M104.1 19.3h3.2"/>
<path d="M108.9 19.3h.1M110.4 19.3h3.2M115.2 19.3h.1M116.7 19.3h3.2M121.5 19.3h.1M123 19.3h3.2M127.7 19.3h.1M129.3 19.3h3.2M134 19.3h.1M135.6 19.3h3.2M140.3 19.3h.1M141.9 19.3h3.2"/>
<path d="M146.6 19.3h.1M148.2 19.3h3.2M152.9 19.3h.1M154.5 19.3h3.2M159.2 19.3h.1M160.8 19.3h3.2M165.5 19.3h.1M167.1 19.3h3.2M171.8 19.3h.1M173.4 19.3h3.1M178.1 19.3h.1M179.7 19.3h3.1"/>
<path d="M184.4 19.3h.1M186 19.3h3.1M190.7 19.3h.1M192.3 19.3h3.1M197 19.3h.1M198.6 19.3h3.1M203.3 19.3h.1M204.9 19.3h3.1M209.6 19.3h.1M211.2 19.3h3.1M215.9 19.3h.1M217.5 19.3h3.1"/>
<path d="M222.2 19.3h.1M223.8 19.3h3.1M228.5 19.3h.1M230.1 19.3h3.1M234.8 19.3h.1M236.4 19.3h3.1M241.1 19.3h.1M242.7 19.3h3.1M247.4 19.3h.1M249 19.3h3.1M253.7 19.3h.1M255.3 19.3h3.1"/>
<path d="M261.6 19.3h2.5M97.5 24.1h.1M97.5 30.4h.1M97.5 36.7h.1M97.5 20.5v2M97.5 25.7v3.1M97.5 32v3.1M97.5 38.3v3.1M97.5 43h.1M97.5 49.3h.1M97.5 55.6h.1M97.5 44.6v3.1"/>
<path d="M97.5 50.9v3.1M97.5 57.2v3.1M97.5 61.9h.1M97.5 68.2h.1M97.5 74.5h.1M97.5 63.4v3.2M97.5 69.7v3.2M97.5 76v3.2M97.5 80.8h.1M97.5 87.1h.1M97.5 93.4h.1M97.5 99.7h.1"/>
<path d="M97.5 82.3v3.2M97.5 88.6v3.2M97.5 94.9v3.2M97.5 105.9h.1M97.5 112.2h.1M97.5 118.5h.1M97.5 101.2v3.2M97.5 107.5v3.2M97.5 113.8v3.2M97.5 124.8h.1M97.5 131.1h.1M97.5 137.4h.1"/>
<path d="M97.5 120.1v3.2M97.5 126.4v3.2M97.5 132.7v3.2M97.5 139v3.2M92.7 152.1l-.3 .2M92.8 152h.1M93.1 151.6l-.2 .3M93.2 151.5h.1M93.6 151.2l-.3 .2M93.7 151.1h.1M94 150.8l-.2 .2M94.1 150.7h.1"/>
<path d="M94.4 150.3l-.2 .2M94.5 150.2h.1M94.9 149.9l-.2 .2M95 149.8h.1M95.3 149.4l-.2 .2M95.4 149.3h.1M95.8 149l-.2 .2M95.9 148.9h.1M96.2 148.5l-.2 .3M96.3 148.4h.1M96.7 148.1l-.3 .2M96.8 148h.1"/>
<path d="M97.1 147.6l-.2 .3M97.2 147.5h.1M97.5 143.7h.1M97.5 145.3v2l-.2 .1"/>
</g>
<!-- layer: 0 -->
<g fill="none" stroke="#000" stroke-width=".25">
<path d="M29.5 14.1v52.6M33.9 14.1v52.6M38.3 14.1v52.6M98.6 18.1l-2.4 2.4M18.8 20.4h23.9M21.4 33.1h1.2l-.1 .7h-.4l-.1-.7M21.4 35.1v-.8h1.2v.8M21.4 36.5h1.2M21.5 37l-.1 .3 .1 .5 .4-.1 .4-.7 .3 .3-.2 .5M21.5 38.3a.61 .61 0 0 1 .8-.1 .61 .61 0 0 1 .2 .7 .59 .59 0 0 1-.8 .2 .59 .59 0 0 1-.2-.8zM22 33.5l-.6 .4M22 34.3v.5"/>
<path d="M22 39.5v.5M22.6 35.3l-1.2 .5 1.2 .4M18.8 54.6h23.9M21.4 58.8h1.2v.4a.67 .67 0 0 1-.6 .4 .67 .67 0 0 1-.6-.4zM21.4 59.9l1.2 .4-1.2 .5M21.4 40.3v-.8h1.2v.8M21.5 40.6l-.1 .3 .1 .6 .4-.2 .4-.7 .3 .3-.2 .6M18.8 66.7h23.9M21.4 61.9l1.2 .5-1.2 .5M21.4 61.4h1.2M21.8 60v.6M21.8 62.1v.6"/>
<path d="M22.6 60.9v.9M25.1 66.7v-52.6h251.9v180.4h-258.2v-180.4h23.9v180.4M39.7 76.4h1.9l-1.9 .5 1.9 .5h-1.9M39.7 77.7l1.9 .5-1.9 .5M39.8 79.2a1.37 1.37 0 0 1 1.8 .1 1.07 1.07 0 0 1-1.8 .4zM40 79.5l-.5 .4M40.1 75.3h.1zM40.1 69.4h1.3M40.1 70.1h1.3M40.1 70.9h1.3M40.3 74a.58 .58 0 0 1 .8-.1 .58 .58 0 0 1 .1 .8 .62 .62 0 0 1-.7 .1 .62 .62 0 0 1-.3-.7zM40.3 77.9v.6"/>
<path d="M40.8 75.3h.2zM41.4 71.6h-.9l-.4 .3 .2 .5h1.1M41.4 72.9h-1.3v.7M41.4 69v.8M41.4 70.4v.9M39.7 82.3h1.9l-1.9 .9h1.9M39.7 83.5l1.9 .5-1.9 .5M39.7 86.1h1.9v.5a1.21 1.21 0 0 1-1.9 0zM39.7 88.3v-.8h1.9v.8M39.7 90h1.9v.4a1.21 1.21 0 0 1-1.9 0zM39.7 94h1.9l-.1 .8-.3 .1-.5-.1v-.8M39.7 95.1l1.9 .5-1.9 .5"/>
<path d="M39.7 96.5h1.9l-.1 .7-.3 .1-.5-.1v-.7M39.7 81.8h1.9M39.7 99.4h1.9M39.8 91.5a1.37 1.37 0 0 1 1.8 .1 .91 .91 0 0 1-1.5 .6 .43 .43 0 0 1-.4-.3 .43 .43 0 0 1 .1-.4zM40.3 83.7v.6M40.3 95.3v.6M40.7 92.7v.7l.3 .2 .5-.2 .1-.7h-1.9v.5l.1 .3 .5 .1 .4-.4M40.7 87.5v.5M40.7 94.4l-1 .5M40.7 96.9l-1 .4M41.6 80.4h-1.4a.48 .48 0 0 0-.5 .5l.5 .4h1.4M41.6 98.9v.9"/>
<path d="M18.8 113.3h23.9M23.2 117.9h1.6M23.2 119.8h1.6M23.8 115.3v.4a.56 .56 0 0 1-.6-.6 .56 .56 0 0 1 .6-.5h.4a.58 .58 0 0 1 .6 .4 .58 .58 0 0 1-.4 .7M24 119.8v1M24.8 116.2h-1.2a.53 .53 0 0 0-.4 .6 .53 .53 0 0 0 .4 .5h1.2M24.8 118.5h-1.6v.9M30.1 113.3v-46.6v127.8M36.4 113.3v81.2M39.8 103a1.37 1.37 0 0 1 1.8 .1 1.07 1.07 0 0 1-1.8 .4zM39.9 104.1a.48 .48 0 0 0-.1 .8 .48 .48 0 0 0 .8-.1l.1-.4a.46 .46 0 0 1 .8-.1 .46 .46 0 0 1-.2 .7M40.6 118v-.8h1.3v.8"/>
<path d="M40.6 118.3h1.3l-1.3 .9h1.3M40.6 116.7h1.3M40.6 119.9h1.3M40.7 101.5v.7l.3 .2 .5-.2 .1-.7h-1.9v.6l.1 .2 .5 .1 .4-.3M40.9 115.3a.46 .46 0 0 1-.3-.6 .46 .46 0 0 1 .5-.3h.3a.46 .46 0 0 1 .5 .3 .46 .46 0 0 1-.3 .6M41.3 117.2v.5M41.6 100.1h-1.4a.48 .48 0 0 0-.5 .5l.5 .4h1.4M41.9 115.7h-1.3v.7M41.9 119.5v.8M23.2 122.4v-1h1.6v1M23.2 122.8h1.6l-.2 1-.3 .1-.2-.2-.1-.9M23.2 124.4h1.6l-1.6 .6 1.6 .6h-1.6"/>
<path d="M23.2 127.2v-1h1.6v1M23.2 129.6h1.6l-1.6 .6 1.6 .6h-1.6M23.2 131.1l1.6 .7-1.6 .5M23.2 132.7h1.6l-.2 1-.3 .1-.2-.2-.1-.9M23.2 138.9l1.6 .6-1.6 .6M23.2 120.8h1.6M23.4 135.9a.77 .77 0 0 1 .9-.1 .77 .77 0 0 1 .4 .9 .78 .78 0 0 1-1 .3 .78 .78 0 0 1-.4-.9zM23.6 135.4a.58 .58 0 0 1-.4-.7 .58 .58 0 0 1 .6-.5 .65 .65 0 0 1 .8 .2 .65 .65 0 0 1-.1 .9l-.1 .1M23.7 131.4v.7M23.7 139.1v.7M23.9 127.6v1.4M24 121.4v.6"/>
<path d="M24 126.2v.6M24 123.3l-.8 .6M24 133.2l-.8 .6M30.1 129h6.3M30.7 134l2.4 1.3M30.7 138.6l2.4 1.4M31.3 131.3l.6-.2a.68 .68 0 0 1 .9 .6 .91 .91 0 0 1-1.5 0zM31.5 132.6l-.2 .1a.51 .51 0 0 0 .3 .8 .93 .93 0 0 0 1.2-.4 .49 .49 0 0 0-.4-.5 .49 .49 0 0 0-.5 .4 .49 .49 0 0 0 .4 .5M32.5 135.9l.3 .4h-1.5M32.5 137.4l.3 .4h-1.5M34.5 130.3h1.2v.4a.67 .67 0 0 1-.6 .5 .67 .67 0 0 1-.6-.5zM34.5 131.4l1.2 .5-1.2 .5"/>
<path d="M34.5 133.4l1.2 .5-1.2 .5M34.5 132.9h1.2M40.6 121.4v-.8h1.3v.8M40.6 121.8h.2zM41.3 120.6v.5M41.3 121.8h.2zM18.8 159.9h23.9M23.2 142.1h1.6l-.2 1h-.3l-.2-.1-.1-.9M23.2 144.6v-.9h1.6v.9M23.2 150.6h1.6l-.2 .9-.4 .1-.2-.1-.1-.9M23.2 151.9l1.6 .6-1.6 .6M23.2 153.5h1.6l-1.6 .6 1.6 .6h-1.6"/>
<path d="M23.2 156.3v-1h1.6v1M23.2 157.8l1.6 .6-1.6 .6M23.2 146.4h1.6M23.3 147.2a.79 .79 0 0 1 .9-.3 .79 .79 0 0 1 .5 .9 .78 .78 0 0 1-1 .3 .78 .78 0 0 1-.4-.9zM23.7 152.1v.8M23.7 158v.7M23.9 148.6v1.4M24 143.7v.6M24 155.3v.6M24 142.6l-.8 .5M24.8 140.4h-1.2a.53 .53 0 0 0-.4 .6 .53 .53 0 0 0 .4 .5h1.2M24.8 145.1h-1.6v.9"/>
<path d="M24.8 156.7h-1.6v.9M24.9 152.2l.2 .3-.2 .3M30.1 147.9h6.3M31.3 142.1l.6-.3a.68 .68 0 0 1 .9 .7 .91 .91 0 0 1-1.5 0zM31.4 144.9h.2a.78 .78 0 0 1 .7 .9h.3a.53 .53 0 0 0 0-.9l-.3 .1-.1 .4a.45 .45 0 0 1-.5 .5 .45 .45 0 0 1-.4-.4zM32.5 140.4l.3 .3v.5l-.3 .1-.5-.2-.7-.7v1M32.5 143.6l.3 .4h-1.5M34.5 148.9l1.2 .5-1.2 .5M34.5 150.2h1.2l-.1 .8-.5-.1v-.7M34.5 151.5h1.2v.5l-.2 .3-.3-.1-.1-.7M34.5 152.9a.59 .59 0 0 1 .9-.2 .59 .59 0 0 1 .2 .8 .61 .61 0 0 1-.8 .1 .61 .61 0 0 1-.3-.7zM34.5 155.1v.1z"/>
<path d="M34.9 149.1v.6M35.1 151.9l-.6 .4M35.7 153.9l-1.2 .4 1.2 .5M18.8 166.2h11.3M18.8 172.5h11.3M27.4 173.9h1.3v.4a.68 .68 0 0 1-.7 .4 .68 .68 0 0 1-.6-.4zM27.4 175.9v-.8h1.3v.8M27.4 177.5h.1zM27.4 179.3h1.3l-1.3 .9h1.3M27.6 176.2l-.2 .3 .2 .6 .3-.1 .4-.7h.3l.1 .5-.2 .3M28.1 175.1v.5M28.2 161.7v-.8h1.2v.8"/>
<path d="M28.2 167.6h1.2v.8M28.2 164.5v.1zM28.3 162l-.1 .3 .1 .5 .4-.1 .4-.7 .3 .3-.2 .5M28.5 164.1a.46 .46 0 0 1-.3-.6 .46 .46 0 0 1 .4-.3h.3a.46 .46 0 0 1 .5 .3 .46 .46 0 0 1-.3 .6M28.8 160.9v.5M28.8 167.6v.5M29.4 168.7h-1.2v.7M30.1 175.6h6.3M34.5 160.9h1.2v.4a.67 .67 0 0 1-.6 .5 .67 .67 0 0 1-.6-.5zM34.5 162l1.2 .5-1.2 .4M34.5 164l1.2 .5-1.2 .5M34.5 163.5h1.2"/>
<path d="M34.9 162.1v.7M34.9 164.2v.6M35.7 163v.9M40.6 160.7h1.3l-.1 .8-.5-.1v-.7M40.6 162.8v-.8h1.3v.8M40.6 163.1h1.3v.8M40.6 164.3h.2zM41.3 161.1l-.7 .5M41.3 162v.5M41.3 163.1v.5M27.4 180.7h1.3v.5l-.3 .3-.3-.1v-.7M27.4 182h.1z"/>
<path d="M28.1 181.1l-.7 .4M30.1 188.2h6.3M30.1 181.9h6.3M34.6 191.1v-.7h1.3v.7M34.6 192.6h.2zM35.3 190.4v.4M35.9 191.3l-1.3 .5 1.3 .5"/>
<circle cx="97.5" cy="19.3" r=".95"/>
</g>
<g font-size="5.3">
<text x="40.6" y="145.7" transform="rotate(-90 40.6 145.7)">FRANCISCO</text>
<text x="40.6" y="188.7" transform="rotate(-90 40.6 188.7)">BAMBUI-IFMG</text>
<text x="22.6" y="193" transform="rotate(-90 22.6 193)">ED45LMD06</text>
</g>
<g font-size="4.9">
<text x="79" y="147.1" transform="rotate(-90 79 147.1)">U1</text>
<text x="85.4" y="147.1" transform="rotate(-90 85.4 147.1)">V1</text>
<text x="91.7" y="147.1" transform="rotate(-90 91.7 147.1)">W1</text>
<text x="81.5" y="165.1">M26</text>
<text x="26.8" y="171.4" transform="rotate(-90 26.8 171.4)">01</text>
<text x="81.1" y="171.4">37.5</text>
<text x="82.2" y="168.3">30</text>
</g>
<g font-size="4.4">
<text x="73.7" y="13.5">PRODUZIDO POR UMA VERSÃO DO AUTODESK PARA ESTUDANTES</text>
<text x="60" y="19.4">PE</text>
<text x="257.2" y="18.3">PE</text>
<text x="288.4" y="30.3" transform="rotate(90 288.4 30.3)">PRODUZIDO POR UMA VERSÃO DO AUTODESK PARA ESTUDANTES</text>
<text x="71.6" y="53.3">F1</text>
<text x="170.7" y="68.1">SD</text>
<text x="63.5" y="78.7">Q1</text>
<text x="190.1" y="96">13</text>
<text x="202.5" y="96">13</text>
<text x="215.2" y="96">13</text>
<text x="240.2" y="96">13</text>
<text x="252.9" y="96">13</text>
<text x="181.3" y="99.8">BL</text>
<text x="220.8" y="97.4">ENC</text>
<text x="189.8" y="104.4">14</text>
<text x="202.5" y="104.4">14</text>
<text x="207.4" y="102.3">SGA</text>
<text x="214.8" y="104.4">14</text>
<text x="232.8" y="102.3">SGR</text>
<text x="240.2" y="104.4">14</text>
<text x="245.2" y="102.3">SMR</text>
<text x="252.9" y="104.4">14</text>
<text x="69.1" y="110.8">MGH</text>
<text x="109.4" y="110.8">MGAH</text>
<text x="175.7" y="141.8">GND</text>
<text x="190.1" y="148.2">A1</text>
<text x="202.5" y="148.2">A1</text>
<text x="215.2" y="148.2">A1</text>
<text x="227.9" y="148.2">A1</text>
<text x="240.6" y="148.2">A1</text>
<text x="253.3" y="148.2">A1</text>
<text x="78.7" y="152.8">U1</text>
<text x="190.1" y="153.8">A2</text>
<text x="194.7" y="151">VAG</text>
<text x="202.5" y="153.8">A2</text>
<text x="207.4" y="151">MGH</text>
<text x="215.2" y="153.8">A2</text>
<text x="219.8" y="151">VRG</text>
<text x="227.9" y="153.8">A2</text>
<text x="231.4" y="151">MGAH</text>
<text x="240.6" y="153.8">A2</text>
<text x="244.8" y="151">VRM</text>
<text x="252.9" y="153.8">A2</text>
<text x="82.2" y="158">3~</text>
<text x="86.8" y="157">PE</text>
<text x="8.4" y="179.7" transform="rotate(-90 8.4 179.7)">PRODUZIDO POR UMA VERSÃO DO AUTODESK PARA ESTUDANTES</text>
<text x="59.3" y="182.4">SMA</text>
<text x="147.1" y="182.4">SMR</text>
<text x="191.2" y="182.4">VAG</text>
<text x="213.4" y="182.4">MGH</text>
<text x="236" y="182.4">VRG</text>
<text x="59.3" y="188.7">BL</text>
<text x="82.5" y="188.7">SD</text>
<text x="213.1" y="188.7">MGAH</text>
<text x="223.1" y="196.5" transform="rotate(-180 223.1 196.5)">PRODUZIDO POR UMA VERSÃO DO AUTODESK PARA ESTUDANTES</text>
</g>
<g font-size="4">
<text x="23.3" y="19.8" transform="rotate(-90 23.3 19.8)">NR.</text>
<text x="176.7" y="63.9">13</text>
<text x="194.7" y="102">SMA</text>
<text x="130.9" y="106.5">5</text>
<text x="29.3" y="119.6" transform="rotate(-90 29.3 119.6)">DES.</text>
<text x="176.4" y="116.8">24V</text>
<text x="70.6" y="132.6">F2</text>
<text x="82.5" y="149.9">V1</text>
<text x="86.8" y="152.4">W1</text>
<text x="181.7" y="150.6">VAM</text>
<text x="82.9" y="182.4">SGA</text>
<text x="103.7" y="182">ENC</text>
<text x="126.6" y="182">SGR</text>
<text x="169.7" y="182.4">VAM</text>
<text x="258.2" y="182">VRM</text>
</g>
<text font-size="3.1" x="19.4" y="170.7">1</text>
</svg>
